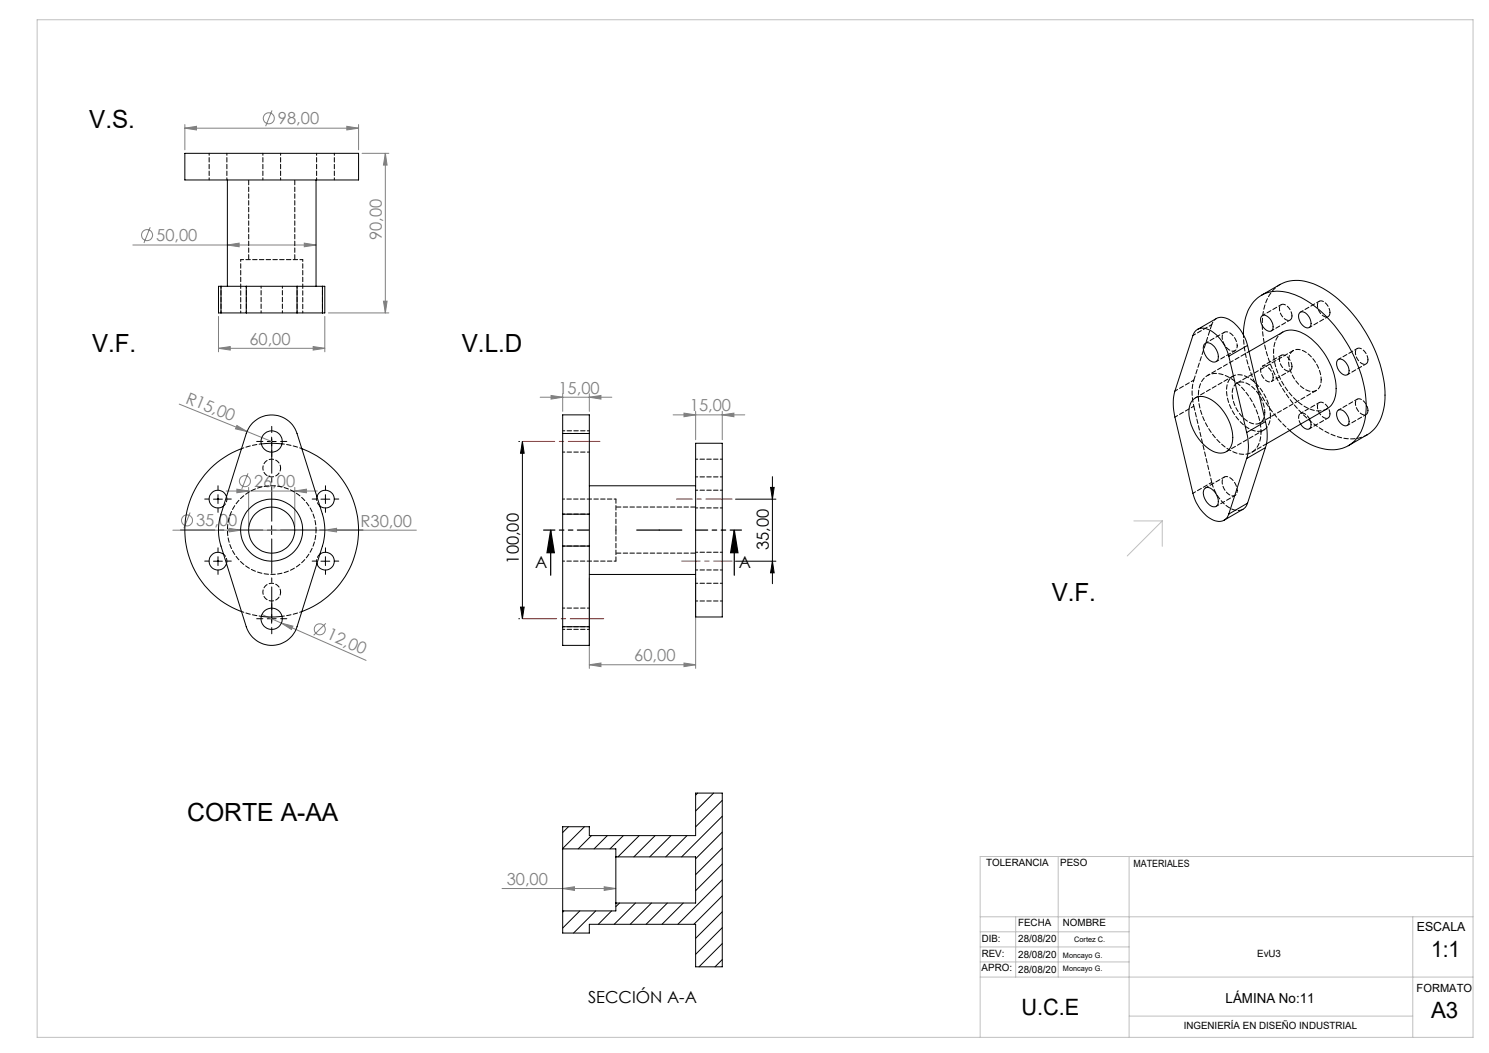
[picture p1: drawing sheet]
<svg xmlns="http://www.w3.org/2000/svg" width="420mm" height="297mm" viewBox="0 0 420 297" stroke-linecap="round" stroke-linejoin="round" font-family="sans-serif">
<g fill="none" stroke="#808080" stroke-width=".28">
<path d="M52.1 36.2l3.3-.6v1.1zM52.1 35.1v7.2M52.1 36.2h49M76.7 31.1l-1.8 4.5M97.8 35.6l3.3 .6-3.3 .5zM101.1 35.1v7.2M102.1 43.2h7.6M108.7 43.2v45.1M108.7 43.2l.5 3.4h-1zM37.5 69.1h51.6M42.4 64.1l-1.8 4.4M64.1 69.1l3.4-.5v1z"/>
<path d="M85.8 68.6l3.3 .5-3.3 .5zM61.6 98.2l3.3-.4v.9zM61.6 89.2v10M61.6 98.2h30M88.3 97.8l3.3 .4-3.3 .5zM91.6 89.2v10M92.6 88.3h17.1M108.2 84.9h1l-.5 3.4zM50.6 114l26 10.5M152.4 112h20.2M155.4 111.5l3.3 .5-3.3 .6zM158.7 111.1v4.9"/>
<path d="M166.2 112l3.3-.5v1.1zM166.2 111.1v4.9M189.9 117h20.2M192.9 116.5l3.3 .5-3.3 .5zM196.2 116v8M203.7 117l3.3-.5v1zM203.7 116v8M63.8 138.5h25.7M66.8 120l2.9 1.7-3.3-.7zM66.8 138l3.3 .5-3.3 .5zM70 133.5l-1.8 4.4M70.1 137.5v11"/>
<path d="M83.1 138.5l3.3-.5v1zM83.1 137.5v11M48.8 149.5h68.6M53.6 144.6l-1.7 4.4M64.6 149l3.3 .5-3.3 .5zM91.6 149.5l3.3-.5v1zM73.9 173.3l29.4 13M79.4 175.8l3.2 .8-.4 .9zM91.9 175.8l-3.4 3.4M166.2 163v25.5M196.2 163v25.5M166.2 187.5l3.3-.5v1z"/>
<path d="M166.2 187.5h30M192.9 187l3.3 .5-3.3 .5zM141.6 250.6h32.1M158.7 250.6l3.3-.5v1zM170.4 250.1l3.3 .5-3.3 .5z"/>
<circle cx="75.8" cy="33.4" r="1.55"/>
<circle cx="41.5" cy="66.3" r="1.55"/>
<circle cx="69.1" cy="135.7" r="1.55"/>
<circle cx="52.7" cy="146.8" r="1.55"/>
<circle cx="90.2" cy="177.5" r="1.55"/>
</g>
<path d="M155.3 149.5l1.1 6.4h-2.1zM155.3 149.5v12.7M207.1 149.5l1 6.4h-2zM207.1 149.5v12.7" fill="none" stroke="#000" stroke-width=".35"/>
<g fill="none" stroke="#000" stroke-width=".28">
<path d="M61.5 139.5v2.5M75.4 124.5h2.5M76.6 123.3v2.5M91.8 139.5v2.5M146.3 124.5h.2M147.4 124.5v50M147.4 124.5l.4 3.3h-1zM217.3 137.5h1.1l-.5 3.3zM217.9 134.4v30.2M60.2 140.8h2.5M60.2 158.3h2.5M61.5 157v2.5"/>
<path d="M75.4 149.5h2.5M76.6 148.3v2.5M90.5 140.8h2.5M90.5 158.3h2.5M91.8 157v2.5M207.5 140.8h11.4M207.5 158.3h11.4M217.9 158.3l.5 3.3h-1.1zM75.4 174.5h2.5M76.6 173.3v2.5M146.3 174.5h.2M146.8 171.2h1l-.4 3.3z"/>
</g>
<path d="M74.2 149.5h-23.3M76.7 147v-23.2M76.7 152v23.3M79.2 149.5h23.2" fill="none" stroke="#000" stroke-width=".28" stroke-dasharray="15.2 1.3 1.3 1.3" stroke-dashoffset="5.5"/>
<g fill="none" stroke="#000" stroke-width=".28" stroke-dasharray="15.2 1.3 1.3 1.3">
<path d="M61.5 138.3v-1.3M74.2 124.5h-1.8M76.7 122v-1.7M76.7 127v1.8M79.2 124.5h1.7M91.8 138.3v-1.3M59 158.3h-1.3M59 140.8h-1.3M61.5 155.8v-1.3M61.5 143.3v1.2M64 158.3h1.2M64 140.8h1.2"/>
<path d="M89.3 140.8h-1.2M89.3 158.3h-1.2M91.8 143.3v1.2M91.8 155.8v-1.3M94.3 140.8h1.3M94.3 158.3h1.3M61.5 160.8v1.2M74.2 174.5h-1.8M76.7 172v-1.7M76.7 177v1.8M79.2 174.5h1.7M91.8 160.8v1.2"/>
</g>
<path d="M153.3 149.5h12.7M209.1 149.5h-12.7" fill="none" stroke="#000" stroke-width=".35" stroke-dasharray="6.3 1.3 1.3 1.3 1.3 1.3" stroke-dashoffset="3.2"/>
<path d="M179.6 149.5h6.4M192.3 149.5h-6.3" fill="none" stroke="#000" stroke-width=".35" stroke-dasharray="6.3 1.3 1.3 1.3 1.3 1.3"/>
<path d="M206.5 140.8h-15.7" fill="none" stroke="#f00" stroke-width=".28" stroke-dasharray="15.2 1.3 1.3 1.3" stroke-dashoffset="7.8"/>
<path d="M206.5 158.3h-14.2" fill="none" stroke="#f00" stroke-width=".28" stroke-dasharray="15.2 1.3 1.3 1.3" stroke-dashoffset="10"/>
<path d="M147.6 124.5h21.6" fill="none" stroke="#f00" stroke-width=".28" stroke-dasharray="15.2 1.3 1.3 1.3" stroke-dashoffset="6.3"/>
<path d="M147.6 174.5h22.7" fill="none" stroke="#f00" stroke-width=".28" stroke-dasharray="15.2 1.3 1.3 1.3" stroke-dashoffset="5.8"/>
<g fill="none" stroke="#c0c0c0" stroke-width=".28">
<path d="M10.5 5.6h405v287h-405zM319.8 146.9h8M327.8 146.9l-9.8 9.9M327.8 146.9v7.2M276.5 258.6h139M286.5 258.6v17M298.5 241.6v34M318.5 241.6v51M398.5 258.6v34M415.5 241.6h-139v51M276.5 267.1h42M276.5 271.3h42"/>
<path d="M276.5 262.8h42M276.5 275.6h139M318.5 286.6h80"/>
</g>
<g fill="#000">
<path d="M147.4 124.5l.4 3.3h-1zM146.8 171.2h1l-.4 3.3zM217.3 137.5h1.1l-.5 3.3zM217.9 158.3l.5 3.3h-1.1z"/>
<path d="M155.3 149.5l1.1 6.4h-2.1zM207.1 149.5l1 6.4h-2z"/>
</g>
<g fill="#808080">
<path d="M66.8 120l2.9 1.7-3.3-.7z"/>
<path d="M64.6 149l3.3 .5-3.3 .5z"/>
<path d="M79.4 175.8l3.2 .8-.4 .9z"/>
<path d="M166.2 112l3.3-.5v1.1zM155.4 111.5l3.3 .5-3.3 .6zM203.7 117l3.3-.5v1zM192.9 116.5l3.3 .5-3.3 .5z"/>
<path d="M66.8 138l3.3 .5-3.3 .5zM83.1 138.5l3.3-.5v1zM91.6 149.5l3.3 .5v-1zM166.2 187.5l3.3-.5v1zM192.9 187l3.3 .5-3.3 .5zM52.1 36.2l3.3-.6v1.1zM97.8 35.6l3.3 .6-3.3 .5zM61.6 98.2l3.3-.4v.9zM88.3 97.8l3.3 .4-3.3 .5zM64.1 69.1l3.4-.5v1zM85.8 68.6l3.3 .5-3.3 .5z"/>
<path d="M158.7 250.6l3.3-.5v1zM170.4 250.1l3.3 .5-3.3 .5z"/>
<path d="M108.7 43.2l.5 3.4h-1zM108.2 84.9h1l-.5 3.4z"/>
</g>
<g fill="none" stroke="#000" stroke-width=".28">
<path d="M52.1 43.2h49v7.6h-49zM64.1 50.8v29.9M89.1 50.8v29.9M62.3 80.7h-.7v7.6h.7M62.3 80.7v7.6M62.3 88.3h7.2M62.3 80.7h7.2M69.5 80.7h14.3M69.5 88.3h14.3M69.5 80.7v7.6M83.8 80.7v7.6M83.8 88.3h7.1"/>
<path d="M83.8 80.7h7.1M90.9 80.7h.7v7.6h-.7M90.9 80.7v7.6M337.8 92.9l5.3-3.1a4.8 4.8 0 0 1 5.4 1.7 12.6 12.6 0 0 1 3.4 5.9M339.9 96.9a2.47 2.47 0 0 1 3.2 1.8 2.74 2.74 0 0 1 0 3.2 2.71 2.71 0 0 1-3.2-2 2.67 2.67 0 0 1 0-3zM350.7 94.4a13 13 0 0 1 4.5-10.8 10.7 10.7 0 0 1 10.9-.1 35.6 35.6 0 0 1 16.1 17.7 27.9 27.9 0 0 1 2.4 18.9 9.2 9.2 0 0 1-12.4 6.2 23.5 23.5 0 0 1-8.5-4.9M351.9 97.4l-5.3 3.1M351.9 97.4l5 21.5M352.3 99.2l9.5-5.5a6.6 6.6 0 0 1 6.9 1 19.3 19.3 0 0 1 8.1 16.3 5.6 5.6 0 0 1-2.5 4.3l-17.1 9.9M355.8 83.3l5.3-3.1a11.5 11.5 0 0 1 11.2 .7 37.5 37.5 0 0 1 17.3 22.9 20.3 20.3 0 0 1-1.1 16.1l-2.1 2.2-6.1 3.6M355.8 89.2a1.71 1.71 0 0 1 2.6 .9 2.46 2.46 0 0 1 .2 3.2 2.81 2.81 0 0 1-3-2.6v-1zM366.7 88.1a2.45 2.45 0 0 1 2.9 2.1 1.46 1.46 0 0 1-.8 2.3 3.2 3.2 0 0 1-2.2-4.2z"/>
<path d="M71.3 119.3a7.5 7.5 0 0 1 12.5 3l7.1 22.7a15.2 15.2 0 0 1 0 9l-7.1 22.8a7.5 7.5 0 0 1-7.2 5.2 7.5 7.5 0 0 1-7.1-5.2l-7.2-22.8a14.5 14.5 0 0 1 0-9l7.2-22.7 .9-1.9zM336.6 112.7a4.3 4.3 0 0 1 5.6 .4 12.9 12.9 0 0 1 5.3 12 3.5 3.5 0 0 1-5.3 2.2 13.1 13.1 0 0 1-6.7-12.5l.5-1.4zM346.6 100.5a10.8 10.8 0 0 0-6.8-7.9 2.78 2.78 0 0 0-3.3 2l-5.1 15.7a14.4 14.4 0 0 0 0 7.3l5.1 21.5a10.6 10.6 0 0 0 6.8 7.9 2.79 2.79 0 0 0 3.3-2M346.6 100.5l5 21.5M356.9 118.9a13.9 13.9 0 0 1 0 7.4M356.9 118.9l-5.3 3.1M369.4 118.2a1.98 1.98 0 0 1-.4 2.9 2.55 2.55 0 0 1-2.1-1.5M377.3 101.6a1.7 1.7 0 0 1 2.5 .8 2.46 2.46 0 0 1 .2 3.3 2.81 2.81 0 0 1-3-2.7v-.9zM377.4 115.7a2.45 2.45 0 0 1 2.9 2.1 1.46 1.46 0 0 1-.8 2.3 3.3 3.3 0 0 1-2.2-4.2zM68.1 126.5a24.5 24.5 0 0 0-16 23 24.5 24.5 0 0 0 16 23M73.7 125.2l2.6-.2 3.3 .2M85.1 126.5a24.5 24.5 0 0 1 16 23 24.5 24.5 0 0 1-16 23"/>
<path d="M158.7 122.3v-5.3h7.5v5.3M158.7 122.3h7.5M158.7 122.3v22.7M166.2 137h30M166.2 122.3v22.7M196.2 125h7.5v49h-7.5zM339.9 137.8a2.06 2.06 0 0 1 2.8 1 3.1 3.1 0 0 1 .4 4 2.71 2.71 0 0 1-3.2-2 2.67 2.67 0 0 1 0-3zM351.6 122a13.9 13.9 0 0 1 0 7.3M351.6 129.3l-5 15.7M356.9 126.3l-5.3 3M356.9 126.3l-5 15.6M63 156.3a2.5 2.5 0 0 0-3.7 .7 2.5 2.5 0 0 0 1.2 3.6 2.5 2.5 0 0 0 3.4-1.6"/>
<path d="M63.9 140.1a2.51 2.51 0 0 0-3.4-1.6 2.51 2.51 0 0 0-1.2 3.6 2.51 2.51 0 0 0 3.7 .6M89.4 140.1a2.5 2.5 0 0 1 3.4-1.6 2.5 2.5 0 0 1 1.1 3.6 2.5 2.5 0 0 1-3.7 .6M90.2 156.3a2.49 2.49 0 0 1 3.7 .7 2.49 2.49 0 0 1-1.1 3.6 2.49 2.49 0 0 1-3.4-1.6M158.7 145v9M158.7 145h7.5M158.7 154h7.5M158.7 154v22.8M166.2 145v9M166.2 154v22.8M351.9 141.9l-.6 1.2-.7 .5-5.3 3.1M351.9 141.9l-5.3 3.1M73.7 173.8l2.6 .2 3.3-.2"/>
<path d="M158.7 176.8v5.2h7.5v-5.2M158.7 176.8h7.5M166.2 162h30M158.7 239.4v17.5M158.7 239.4v-6.2h7.5v2.5h30v-12h7.5v49h-7.5v-12h-30v2.5h-7.5v-6.3M158.7 239.4h15v2.3M160.3 233.2l-1.6 1.6M164.9 233.2l-6.2 6.1M166.8 235.7l-3.7 3.7M171.3 235.7l-3.7 3.7M175.8 235.7l-3.8 3.7M180.3 235.7l-6 6"/>
<path d="M184.8 235.7l-6 6M189.3 235.7l-6 6M193.8 235.7l-6 6M196.8 223.7l-.6 .6M201.3 223.7l-5.1 5M203.7 225.7l-7.5 7.5M203.7 230.2l-11.4 11.5M203.7 234.7l-7.5 7.5M203.7 239.2l-7.5 7.5M159 256.9l-.3 .4M163.5 256.9l-4.8 4.9M168 256.9l-6.2 6.3"/>
<path d="M172.5 256.9l-3.7 3.8M173.7 241.7v13M173.7 241.7h22.5v13h-22.5M173.7 254.7v2.2h-15M174.8 254.7l-1.1 1M179.2 254.7l-6 6M183.8 254.7l-6 6M188.2 254.7l-6 6M192.7 254.7l-6 6M203.7 243.7l-7.5 7.5M203.7 248.2l-12.5 12.5M203.7 252.7l-8 8"/>
<path d="M203.7 257.2l-7.5 7.5M203.7 261.7l-7.5 7.5M203.7 266.1l-6.5 6.6M203.7 270.6l-2 2.1"/>
<circle cx="76.6" cy="124.5" r="3"/>
<circle cx="76.6" cy="149.5" r="8.8"/>
<circle cx="76.6" cy="149.5" r="6.5"/>
<circle cx="76.6" cy="174.5" r="2.99"/>
</g>
<g fill="none" stroke="#000" stroke-width=".28" stroke-dasharray="1.3 .6" stroke-dashoffset=".4">
<path d="M341.8 91.6l-5.3 3M345.4 93.7l-5.3 3.1M358.6 93.3l5.3-3M361.4 85.9l-5.3 3.1M369.3 92.4l5.3-3.1M372.1 85l-5.3 3M382.8 98.3l-5.3 3.1M336.7 107.2l-5.3 3.1M336.7 114.6l-5.3 3M343.1 102l5.3-3.1M356.8 116.3a9.5 9.5 0 0 0-6.1-8.5 2.64 2.64 0 0 0-3.1 3 9.6 9.6 0 0 0 5.8 8.7 2.68 2.68 0 0 0 3.4-3.2M358.6 107.6l5.3-3.1"/>
<path d="M361.4 100.2l-5.3 3.1M372.1 113.5l-5.3 3.1M372.7 107.1a2.82 2.82 0 0 1-1.4 3.1 2.82 2.82 0 0 1-3.3-.5 9.4 9.4 0 0 1-4.3-9.5 2.67 2.67 0 0 1 4.3-1.1 10.1 10.1 0 0 1 4.7 8M380 105.7l5.3-3.1M380 120l5.3-3.1M382.8 112.6l-5.3 3.1M79.2 132a2.5 2.5 0 0 0-3.7-2.2 2.5 2.5 0 0 0-.3 4.2 2.5 2.5 0 0 0 3.9-1.6l.1-.4M341.8 136.1l-5.3 3M345.4 134.5l-5.3 3.1M369.3 120.9l5.3-3M63.9 159l.1-.7M64 140.8l-.1-.7"/>
<path d="M89.2 149.5a12.5 12.5 0 0 0-18.5-11 12.5 12.5 0 0 0-.8 21.5 12.5 12.5 0 0 0 19.2-9.6l.1-.9M343.1 142.8l5.3-3.1M79.2 167a2.5 2.5 0 0 0-3.7-2.2 2.5 2.5 0 0 0-.3 4.2 2.5 2.5 0 0 0 3.9-1.6l.1-.4"/>
</g>
<path d="M85.4 73.2h-17.5M343.1 89.8l-.7 .6-.6 1.2M350.7 94.4a38.7 38.7 0 0 0 13.1 27M352.3 99.1l-11.7 6.8M358.3 117.2a13.1 13.1 0 0 0-7.6-11.3 3.4 3.4 0 0 0-4.7 3.3 13 13 0 0 0 7.3 12.2 3.5 3.5 0 0 0 5-3.6v-.6M355.7 121.8a19.1 19.1 0 0 0-10.1-15.9 5 5 0 0 0-7.5 4.3 18.8 18.8 0 0 0 10 17.4 5 5 0 0 0 7.5-4.4l.1-1.4M63.1 142.7l.6-.8 .3-1.1M64 158.3l-.3-1.2-.6-.8" fill="none" stroke="#000" stroke-width=".28" stroke-dasharray="1.3 .6" stroke-dashoffset=".5"/>
<g fill="none" stroke="#000" stroke-width=".28" stroke-dasharray="1.3 .6" stroke-dashoffset=".7">
<path d="M59 43.2v7.5M64 50.7v-7.5M74.2 43.2v7.5M79.2 50.7v-7.5M89.3 43.2v7.5M94.3 50.7v-7.5M62.3 80.7v7.5M69.5 80.7v7.5M73.7 80.7v7.5M79.7 88.2v-7.5M83.8 80.7v7.5M91 80.7v7.5"/>
<path d="M349 97.5a4.1 4.1 0 0 0-3.1-3.9 1.64 1.64 0 0 0-1 2.5 3.5 3.5 0 0 0 3.3 2.9l.6-.5 .2-1M336.7 107.2a13.7 13.7 0 0 0 0 7.4M158.7 127.5h7.5M166.2 122.3h-7.5M166.2 121.5h-7.5M196.2 134.5h7.5M203.7 138.3h-7.5M203.7 129.5h-7.5M349 138.4a4.1 4.1 0 0 0-3.1-4 1.64 1.64 0 0 0-1 2.5 3.5 3.5 0 0 0 3.3 2.9l.6-.5 .2-.9M166.2 145h-7.5M166.2 154h-7.5M196.2 143.3h7.5"/>
<path d="M203.7 155.8h-7.5M158.7 177.5h7.5M166.2 176.8h-7.5M166.2 171.5h-7.5M196.2 160.8h7.5M196.2 169.5h7.5M203.7 164.5h-7.5"/>
</g>
<path d="M341.8 91.6l-5.1 15.6M364.8 98.9l-15.9 9.1M355.4 119.3l15.9-9.2" fill="none" stroke="#000" stroke-width=".28" stroke-dasharray="1.3 .6"/>
<g fill="none" stroke="#000" stroke-width=".28" stroke-dasharray="1.3 .6" stroke-dashoffset=".1">
<path d="M361.8 93.7a6.9 6.9 0 0 0-2.5 7.2 19.1 19.1 0 0 0 10 14.4 5.7 5.7 0 0 0 5 0M364.4 89.1a3.1 3.1 0 0 0-2.9-3.2 2.36 2.36 0 0 0 .3 3.5 1.52 1.52 0 0 0 2.4 .5l.2-.8M375.1 88.2a3.1 3.1 0 0 0-2.8-3.3 2.36 2.36 0 0 0 .2 3.5 1.52 1.52 0 0 0 2.4 .6l.2-.8M336.7 114.6l5.1 21.5M359.1 106.5a3.1 3.1 0 0 0-2.9-3.3 2.36 2.36 0 0 0 .3 3.5 1.52 1.52 0 0 0 2.4 .6l.2-.8M364.4 103.4a3.1 3.1 0 0 0-2.9-3.2 2.36 2.36 0 0 0 .3 3.4 1.52 1.52 0 0 0 2.4 .6l.2-.8M375.1 116.7a3.1 3.1 0 0 0-2.8-3.2 2.36 2.36 0 0 0 .2 3.5 1.52 1.52 0 0 0 2.4 .6l.2-.9M385.9 101.5a3.1 3.1 0 0 0-2.9-3.3 2.36 2.36 0 0 0 .2 3.5 1.52 1.52 0 0 0 2.5 .6l.2-.8M385.9 115.8a3.1 3.1 0 0 0-2.9-3.3 2.36 2.36 0 0 0 .2 3.5 1.52 1.52 0 0 0 2.5 .6l.2-.8M353.1 127.6l4.1-2.4M89.4 140.1a2.5 2.5 0 0 0 .8 2.6M90.2 156.3a2.5 2.5 0 0 0-.8 2.7"/>
<path d="M173.7 149.5v-8.7M173.7 158.3v-8.8"/>
</g>
<path d="M361.1 80.2a11.5 11.5 0 0 0-5 9.7 37.5 37.5 0 0 0 10.2 25.7 23.1 23.1 0 0 0 13.8 8.1 9.2 9.2 0 0 0 5.5-1.1M347.8 106.1l-10.6 6.1M369.4 118.2a1.98 1.98 0 0 0-2.8-1.4 2.6 2.6 0 0 0 .3 2.8M345.9 127.4l10.6-6.2" fill="none" stroke="#000" stroke-width=".28" stroke-dasharray="1.3 .6" stroke-dashoffset=".2"/>
<path d="M70.2 50.7v22.5M83.2 73.2v-22.5M341.8 136.1a10.7 10.7 0 0 0 6.8 7.8l.9 .1 1.1-.4M173.7 156h22.5M196.2 143h-22.5" fill="none" stroke="#000" stroke-width=".28" stroke-dasharray="1.3 .6" stroke-dashoffset="-.1"/>
<path d="M73.7 125.2l-2.3 .4-3.2 .9M85.1 126.5l-2.6-.8-2.9-.5M68.2 172.5l3.2 .9 2.3 .4M79.6 173.8l2.9-.5 2.6-.8" fill="none" stroke="#000" stroke-width=".28" stroke-dasharray="1.3 .6" stroke-dashoffset=".6"/>
<path d="M67.9 73.2v15M85.4 88.2v-15M158.7 158.3h15M173.7 140.8h-15" fill="none" stroke="#000" stroke-width=".28" stroke-dasharray="1.3 .6" stroke-dashoffset=".8"/>
<g font-size="7.1">
<text x="25.2" y="36.2">V.S.</text>
<text x="26" y="99.4">V.F.</text>
<text x="130.2" y="99.4">V.L.D</text>
<text x="296.7" y="169.5">V.F.</text>
<text x="52.8" y="231.5">CORTE A-AA</text>
</g>
<g font-size="6.3">
<text x="403.7" y="270">1:1</text>
<text x="288.1" y="286.2">U.C.E</text>
<text x="403.7" y="287.2">A3</text>
</g>
<g font-size="4.7" fill="#808080">
<text x="78.4" y="35.1">98,00</text>
<text x="44.1" y="68">50,00</text>
<text x="107.7" y="67.8" transform="rotate(-90 107.7 67.8)">90,00</text>
<text x="70.3" y="97.2">60,00</text>
<text x="52.1" y="113.5" transform="rotate(22 52.1 113.5)">R15,00</text>
<text x="157.5" y="111">15,00</text>
<text x="194.6" y="116">15,00</text>
<text x="71.7" y="137.4">26,00</text>
<text x="55.3" y="148.5">35,00</text>
<text x="101.7" y="148.5">R30,00</text>
<text x="91.9" y="180.1" transform="rotate(24 91.9 180.1)">12,00</text>
<text x="178.9" y="186.5">60,00</text>
<text x="142.9" y="249.6">30,00</text>
</g>
<g font-size="4.7">
<text x="216.9" y="155.2" transform="rotate(-90 216.9 155.2)">35,00</text>
<text x="146.3" y="159" transform="rotate(-90 146.3 159)">100,00</text>
<text x="151" y="160.1">A</text>
<text x="208.4" y="160.1">A</text>
<text x="165.9" y="282.8">SECCIÓN A-A</text>
</g>
<text font-size="3.9" x="345.7" y="283">LÁMINA No:11</text>
<text font-size="3.5" x="399.6" y="262.6">ESCALA</text>
<text font-size="3.2" x="399.6" y="279.7">FORMATO</text>
<g font-size="2.8">
<text x="278.1" y="244.3">TOLERANCIA</text>
<text x="299.1" y="244.3">PESO</text>
<text x="319.7" y="244.6">MATERIALES</text>
<text x="287.2" y="261.3">FECHA</text>
<text x="299.8" y="261.3">NOMBRE</text>
<text x="276.9" y="265.8">DIB:</text>
<text x="287.2" y="265.8">28/08/20</text>
<text x="276.9" y="273.8">APRO:</text>
<text x="276.9" y="270.1">REV:</text>
<text x="287.2" y="270.3">28/08/20</text>
<text x="287.2" y="274.5">28/08/20</text>
<text x="354.6" y="270.1">EvU3</text>
<text x="333.9" y="290.3">INGENIERÍA EN DISEÑO INDUSTRIAL</text>
</g>
<g font-size="2.1">
<text x="303" y="265.8">Cortez C.</text>
<text x="299.8" y="270.1">Moncayo G.</text>
<text x="299.8" y="273.8">Moncayo G.</text>
</g>
</svg>
